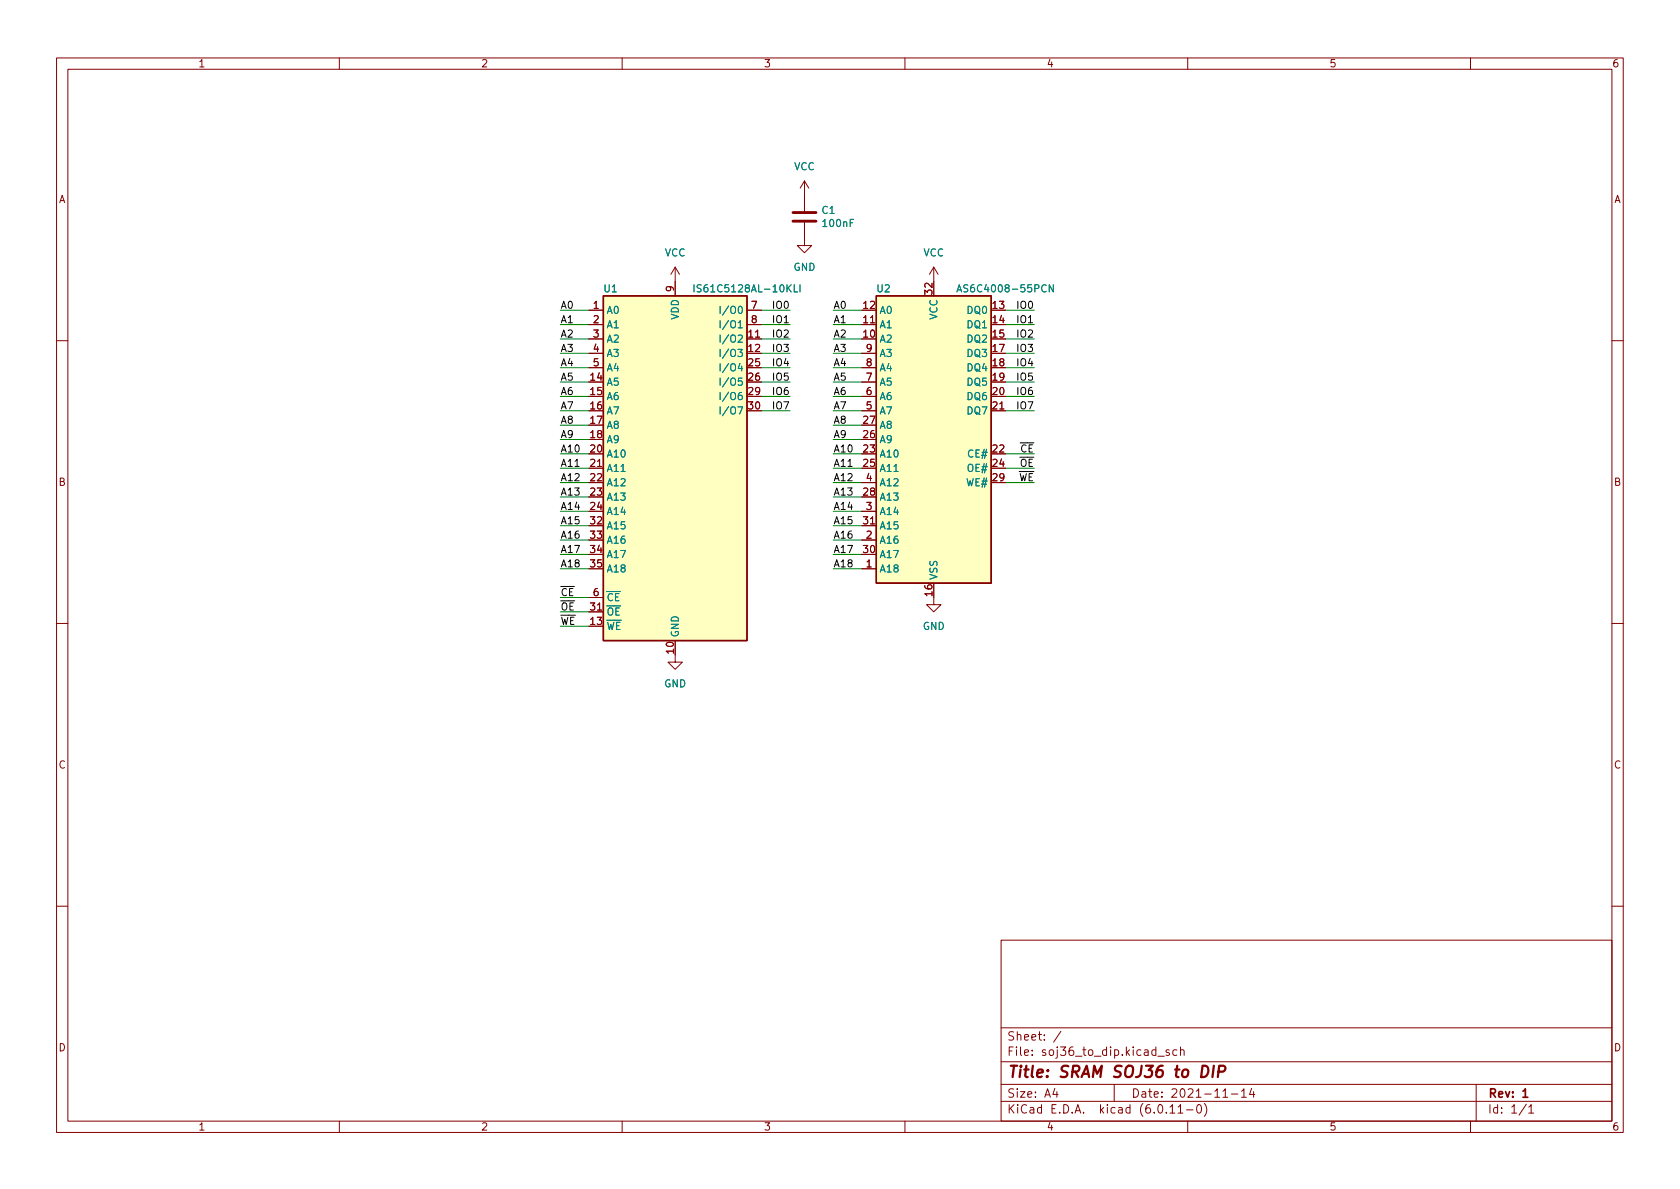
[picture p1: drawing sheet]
<svg xmlns="http://www.w3.org/2000/svg" width="297mm" height="210mm" viewBox="0 0 297 210" stroke-linecap="round" stroke-linejoin="round" font-family="sans-serif">
<g fill="none" stroke="#840000" stroke-width=".18">
<path d="M10 10.2h277v190.1h-277zM12 12.2h273v186.1h-273zM60 10.2v2M110 10.2v2M160 10.2v2M210 10.2v2M260 10.2v2M142.2 39.4v4h1.3l-1.3 1.3-1.2-1.3h1.2M142.2 32v5.3M142.2 32l-.7 1.3M142.2 32l.8 1.3M104.1 59.9h2.6"/>
<path d="M104.1 57.4h2.6M104.1 54.9h2.6M119.4 47.2v5.1M119.4 47.2l-.8 1.3M119.4 47.2l.7 1.3M132.1 59.9h2.5M132.1 57.4h2.5M132.1 54.9h2.5M133.6 59.6h.7M152.4 59.9h2.5M152.4 57.4h2.5M152.4 54.9h2.5"/>
<path d="M153.9 57.1h.7M165.1 47.2v5.1M165.1 47.2l-.8 1.3M165.1 47.2l.8 1.3M175.3 59.9h2.5M175.3 57.4h2.5M175.3 54.9h2.5M10 60.2h2M104.1 62.5h2.6M104.1 65h2.6M104.1 67.6h2.6M104.1 70.1h2.6"/>
<path d="M104.1 72.6h2.6M104.1 77.7h2.6M104.1 75.2h2.6M132.1 62.5h2.5M132.1 65h2.5M132.1 67.6h2.5M132.1 70.1h2.5M132.1 72.6h2.5M152.4 62.5h2.5M152.4 65h2.5M152.4 67.6h2.5M152.4 70.1h2.5"/>
<path d="M152.4 72.6h2.5M152.4 77.7h2.5M152.4 75.2h2.5M175.3 62.5h2.5M175.3 65h2.5M175.3 67.6h2.5M175.3 70.1h2.5M175.3 72.6h2.5M176.8 72.3h.7M285 60.2h2M104.1 95.5h2.6M104.1 80.3h2.6"/>
<path d="M104.1 82.8h2.6M104.1 87.9h2.6M104.1 85.3h2.6M104.1 90.4h2.6M104.1 98h2.6M104.1 93h2.6M105.7 82.5h.7M152.4 95.5h2.5M152.4 80.3h2.5M152.4 82.8h2.5M152.4 87.9h2.5M152.4 85.3h2.5"/>
<path d="M152.4 90.4h2.5M152.4 98h2.5M152.4 93h2.5M153.9 92.6h.7M175.3 80.3h2.5M175.3 82.8h2.5M175.3 85.3h2.5M10 110.2h2M104.1 100.6h2.6M104.1 110.7h2.6M104.1 108.2h2.6M104.1 105.7h2.6"/>
<path d="M105.7 107.9h.7M119.4 113.3v3.8h1.2l-1.2 1.3-1.3-1.3h1.3M152.4 100.6h2.5M165.1 103.1v3.8h1.3l-1.3 1.3-1.3-1.3h1.3M285 110.2h2M10 160.2h2M177 166.3h108v32h-108zM285 160.2h2M60 198.3v2M110 198.3v2M160 198.3v2M177 194.8h108"/>
<path d="M177 191.8h108M177 187.8h108M177 181.8h108M182.5 186.5v.1M182.5 185.7v.1M184.6 183.8v.1M184.6 183v.1M187.6 182.4l-1.3 1.9M197 191.8v3M206.7 185.7l-.3-.1-.3 .2 .1 .3 .5 .1v.4h-.6M208.1 185.7l-.5-.1-.2 .3v.4l.1 .3h.6M208.7 185.8l.2-.2 .4 .1 .1 .9"/>
<path d="M208.7 185.1v1.5M210 198.3v2M211.8 195.4l.1-.1a.81 .81 0 0 1 .6 .7 .81 .81 0 0 1-.3 .8h-.1a.81 .81 0 0 1-.6-.6 .81 .81 0 0 1 .3-.8zM212.9 195.1a1.72 1.72 0 0 1 0 2.3M217.7 193.5h1.2M219.5 193l.4-.5v1.5M219.5 194h.9M221.3 192.5l-.4 1h1M221.6 193v1M260 198.3v2M261 191.8v6.5M270.3 195.8l.4-.5v1.5"/>
<path d="M270.3 196.8h.9"/>
</g>
<path d="M212.6 188.5h.5a1.08 1.08 0 0 1 .6 1 1.08 1.08 0 0 1-.9 1h-.4z" fill="none" stroke="#840000" stroke-width=".4"/>
<g fill="#ffffc2" stroke="#ffffc2" stroke-width=".18">
<path d="M154.9 52.3h20.4v50.8h-20.4z"/>
<path d="M106.7 52.3h25.4v61h-25.4z"/>
</g>
<path d="M106.7 52.3h25.4v61h-25.4zM154.9 52.3h20.4v50.8h-20.4z" fill="none" stroke="#840000" stroke-width=".25"/>
<g fill="none" stroke="#008484" stroke-width=".18">
<path d="M150.9 38.8h-.6v1.3M130.5 59.4l.5-.2 .3 .4-.8 .9h.8M130.5 57.1l.4-.4v1.3M130.5 58h.8M130.6 54.3l.2-.1a.68 .68 0 0 1 .5 .6 .68 .68 0 0 1-.5 .6l-.2-.1-.1-.4zM139.2 50.4v1.2M139.3 50.9l.6 .7M139.9 50.4l-.7 .7M140.4 50.4v1.2h.6M141.5 50.4v1.2M185 50.5a.6 .6 0 0 0-.9 .4 .6 .6 0 0 0 .6 .7l.3-.1M186.2 50.4v1.2l-.7-1.2v1.2"/>
<path d="M130.5 61.8h.8l-.5 .5 .4 .1v.5l-.2 .2-.5-.2M130.5 71.9h.8l-.5 1.3M130.8 64.3l-.3 .9h.8M131.1 69.4l-.3 .1a.85 .85 0 0 0 0 1.2l.4-.1 .1-.5-.3-.2h-.2l-.3 .2M131.1 64.7v.9M131.2 66.9h-.6l-.1 .6 .2-.2 .4 .1 .2 .2-.1 .4-.2 .1-.5-.1M107.3 104.6h2.4"/>
</g>
<path d="M140.2 39.1h4.1M140.2 37.6h4.1" fill="none" stroke="#840000" stroke-width=".51"/>
<path d="M99.3 109.1l.3 1.3 .3-.9 .2 .9 .3-1.3M100.9 109.8h.4M101.5 109.1h-.6v1.3h.6" fill="none" stroke="#000" stroke-width=".18"/>
<g fill="none" stroke="#008400" stroke-width=".18">
<path d="M99.1 54.9h5M99.1 57.4h5M99.1 59.9h5M134.6 54.9h5.1M134.6 57.4h5.1M134.6 59.9h5.1M147.3 54.9h5.1M147.3 57.4h5.1M147.3 59.9h5.1M177.8 54.9h5.1M177.8 57.4h5.1M177.8 59.9h5.1"/>
<path d="M99.1 62.5h5M99.1 72.6h5M99.1 70.1h5M99.1 67.6h5M99.1 65h5M99.1 77.7h5M99.1 75.2h5M134.6 62.5h5.1M134.6 72.6h5.1M134.6 70.1h5.1M134.6 67.6h5.1M134.6 65h5.1"/>
<path d="M147.3 62.5h5.1M147.3 72.6h5.1M147.3 70.1h5.1M147.3 67.6h5.1M147.3 65h5.1M147.3 77.7h5.1M147.3 75.2h5.1M177.8 62.5h5.1M177.8 72.6h5.1M177.8 70.1h5.1M177.8 67.6h5.1M177.8 65h5.1"/>
<path d="M99.1 82.8h5M99.1 85.3h5M99.1 95.5h5M99.1 87.9h5M99.1 93h5M99.1 90.4h5M99.1 98h5M99.1 80.3h5M147.3 82.8h5.1M147.3 85.3h5.1M147.3 95.5h5.1M147.3 87.9h5.1"/>
<path d="M147.3 93h5.1M147.3 90.4h5.1M147.3 98h5.1M147.3 80.3h5.1M177.8 82.8h5.1M177.8 85.3h5.1M177.8 80.3h5.1M99.1 100.6h5M99.1 105.7h5M99.1 108.2h5M99.1 110.7h5M147.3 100.6h5.1"/>
</g>
<g font-size="2.8" fill="#840000">
<text x="178" y="191.2">Title:</text>
<text x="187.3" y="191.2">SRAM SOJ36</text>
<text x="208.3" y="191.2">to</text>
<text x="213.2" y="191.2">DIP</text>
</g>
<g font-size="2.1" fill="#840000">
<text x="178" y="184.5">Sheet:</text>
<text x="178" y="187.2">File:</text>
<text x="184.4" y="187.2">soj36_to_dip.kicad_sch</text>
<text x="178" y="197.4">KiCad</text>
<text x="178" y="194.6">Size:</text>
<text x="184.7" y="194.6">A4</text>
<text x="185.7" y="197.4">E.D.A.</text>
<text x="194.6" y="197.4">kicad</text>
<text x="200" y="194.6">Date:</text>
<text x="201.8" y="197.4">(6.0.11-0)</text>
<text x="207" y="194.6">2021-11-14</text>
<text x="263" y="194.6">Rev:</text>
<text x="263" y="197.4">Id:</text>
<text x="267.1" y="197.4">1/1</text>
<text x="269.1" y="194.6">1</text>
</g>
<g font-size="1.8" fill="#840000">
<text x="35" y="12.3">1</text>
<text x="85" y="12.3">2</text>
<text x="135" y="12.3">3</text>
<text x="185" y="12.3">4</text>
<text x="235" y="12.3">5</text>
<text x="285" y="12.3">6</text>
<text x="10.4" y="36.3">A</text>
<text x="285.4" y="36.3">A</text>
<text x="119.1" y="51.7" transform="rotate(-90 119.1 51.7)">9</text>
<text x="164.8" y="52.3" transform="rotate(-90 164.8 52.3)">32</text>
<text x="104.7" y="54.6">1</text>
<text x="104.7" y="57.1">2</text>
<text x="104.7" y="59.7">3</text>
<text x="132.1" y="59.7">11</text>
<text x="132.7" y="54.6">7</text>
<text x="132.7" y="57.1">8</text>
<text x="152.4" y="59.7">10</text>
<text x="152.4" y="57.1">11</text>
<text x="152.4" y="54.6">12</text>
<text x="175.2" y="54.6">13</text>
<text x="175.2" y="57.1">14</text>
<text x="175.2" y="59.7">15</text>
<text x="104.7" y="62.2">4</text>
<text x="104.7" y="64.8">5</text>
<text x="132.1" y="62.2">12</text>
<text x="132.1" y="64.8">25</text>
<text x="153" y="64.8">8</text>
<text x="153" y="62.2">9</text>
<text x="175.2" y="62.2">17</text>
<text x="175.2" y="64.8">18</text>
<text x="104.1" y="67.3">14</text>
<text x="104.1" y="69.8">15</text>
<text x="132.1" y="67.3">26</text>
<text x="132.1" y="69.8">29</text>
<text x="153" y="69.8">6</text>
<text x="153" y="67.3">7</text>
<text x="175.2" y="67.3">19</text>
<text x="175.2" y="69.8">20</text>
<text x="104.1" y="72.4">16</text>
<text x="104.1" y="74.9">17</text>
<text x="104.1" y="77.5">18</text>
<text x="132.1" y="72.4">30</text>
<text x="152.4" y="77.5">26</text>
<text x="152.4" y="74.9">27</text>
<text x="153" y="72.4">5</text>
<text x="175.2" y="72.4">21</text>
<text x="104.1" y="80">20</text>
<text x="104.1" y="82.5">21</text>
<text x="152.4" y="80">23</text>
<text x="152.4" y="82.5">25</text>
<text x="175.2" y="80">22</text>
<text x="175.2" y="82.5">24</text>
<text x="10.3" y="86.3">B</text>
<text x="104.1" y="85.1">22</text>
<text x="104.1" y="87.6">23</text>
<text x="152.4" y="87.6">28</text>
<text x="153" y="85.1">4</text>
<text x="175.2" y="85.1">29</text>
<text x="285.3" y="86.3">B</text>
<text x="104.1" y="90.2">24</text>
<text x="104.1" y="92.7">32</text>
<text x="104.1" y="95.2">33</text>
<text x="152.4" y="92.7">31</text>
<text x="153" y="95.2">2</text>
<text x="153" y="90.2">3</text>
<text x="104.1" y="97.8">34</text>
<text x="104.1" y="100.3">35</text>
<text x="152.4" y="97.8">30</text>
<text x="153" y="100.3">1</text>
<text x="104.1" y="107.9">31</text>
<text x="104.7" y="105.4">6</text>
<text x="164.8" y="105.7" transform="rotate(-90 164.8 105.7)">16</text>
<text x="104.1" y="110.5">13</text>
<text x="119.1" y="115.8" transform="rotate(-90 119.1 115.8)">10</text>
<text x="10.3" y="136.3">C</text>
<text x="285.3" y="136.3">C</text>
<text x="10.3" y="186.3">D</text>
<text x="285.3" y="186.3">D</text>
<text x="35" y="200.3">1</text>
<text x="85" y="200.3">2</text>
<text x="135" y="200.3">3</text>
<text x="185" y="200.3">4</text>
<text x="235" y="200.3">5</text>
<text x="285" y="200.3">6</text>
</g>
<g font-size="1.8" fill="#008484">
<text x="140.3" y="30.5">VCC</text>
<text x="145.2" y="38.2">C1</text>
<text x="145.2" y="40.5">100nF</text>
<text x="117.5" y="45.7">VCC</text>
<text x="163.2" y="45.7">VCC</text>
<text x="106.6" y="52.1">U1</text>
<text x="122.3" y="52.1">IS61C5128AL-10KLI</text>
<text x="140.2" y="48.3">GND</text>
<text x="154.9" y="52.1">U2</text>
<text x="169" y="52.1">AS6C4008-55PCN</text>
<text x="107.2" y="55.9">A0</text>
<text x="107.2" y="58.4">A1</text>
<text x="120.4" y="56.6" transform="rotate(-90 120.4 56.6)">VDD</text>
<text x="126.9" y="55.9">I/O0</text>
<text x="126.9" y="58.4">I/O1</text>
<text x="155.4" y="58.4">A1</text>
<text x="155.4" y="55.9">A0</text>
<text x="166.1" y="56.6" transform="rotate(-90 166.1 56.6)">VCC</text>
<text x="170.8" y="55.9">DQ0</text>
<text x="170.8" y="58.4">DQ1</text>
<text x="107.2" y="61">A2</text>
<text x="107.2" y="63.5">A3</text>
<text x="126.9" y="61">I/O2</text>
<text x="126.9" y="63.5">I/O3</text>
<text x="155.4" y="61">A2</text>
<text x="155.4" y="63.5">A3</text>
<text x="170.8" y="61">DQ2</text>
<text x="170.8" y="63.5">DQ3</text>
<text x="107.2" y="68.6">A5</text>
<text x="107.2" y="71.1">A6</text>
<text x="107.2" y="66">A4</text>
<text x="126.9" y="66">I/O4</text>
<text x="126.9" y="68.6">I/O5</text>
<text x="126.9" y="71.1">I/O6</text>
<text x="155.4" y="71.1">A6</text>
<text x="155.4" y="68.6">A5</text>
<text x="155.4" y="66">A4</text>
<text x="170.8" y="66">DQ4</text>
<text x="170.8" y="68.6">DQ5</text>
<text x="170.8" y="71.1">DQ6</text>
<text x="107.2" y="73.7">A7</text>
<text x="107.2" y="76.2">A8</text>
<text x="126.9" y="73.7">I/O7</text>
<text x="155.4" y="76.2">A8</text>
<text x="155.4" y="73.7">A7</text>
<text x="170.8" y="73.7">DQ7</text>
<text x="107.2" y="78.7">A9</text>
<text x="107.2" y="81.3">A10</text>
<text x="107.2" y="83.8">A11</text>
<text x="155.4" y="81.3">A10</text>
<text x="155.4" y="83.8">A11</text>
<text x="155.4" y="78.7">A9</text>
<text x="170.9" y="83.8">OE#</text>
<text x="170.9" y="81.3">CE#</text>
<text x="107.2" y="86.4">A12</text>
<text x="107.2" y="88.9">A13</text>
<text x="155.4" y="88.9">A13</text>
<text x="155.4" y="86.4">A12</text>
<text x="170.7" y="86.4">WE#</text>
<text x="107.2" y="91.4">A14</text>
<text x="107.2" y="94">A15</text>
<text x="155.4" y="91.4">A14</text>
<text x="155.4" y="94">A15</text>
<text x="107.2" y="96.5">A16</text>
<text x="107.2" y="99.1">A17</text>
<text x="107.2" y="101.6">A18</text>
<text x="155.4" y="101.6">A18</text>
<text x="155.4" y="96.5">A16</text>
<text x="155.4" y="99.1">A17</text>
<text x="107.2" y="106.7">~{CE}</text>
<text x="166.1" y="102.6" transform="rotate(-90 166.1 102.6)">VSS</text>
<text x="107.2" y="111.8">~{WE}</text>
<text x="107.2" y="109.2">~{OE}</text>
<text x="120.4" y="112.8" transform="rotate(-90 120.4 112.8)">GND</text>
<text x="163.1" y="111.8">GND</text>
<text x="117.4" y="121.9">GND</text>
</g>
<g font-size="1.8">
<text x="99.1" y="57.1">A1</text>
<text x="99.1" y="54.6">A0</text>
<text x="99.1" y="59.7">A2</text>
<text x="136.4" y="59.7">IO2</text>
<text x="136.4" y="54.6">IO0</text>
<text x="136.4" y="57.1">IO1</text>
<text x="147.3" y="59.7">A2</text>
<text x="147.3" y="54.6">A0</text>
<text x="147.3" y="57.1">A1</text>
<text x="179.6" y="57.1">IO1</text>
<text x="179.6" y="59.7">IO2</text>
<text x="179.6" y="54.6">IO0</text>
<text x="99.1" y="64.8">A4</text>
<text x="99.1" y="62.2">A3</text>
<text x="136.4" y="62.2">IO3</text>
<text x="136.4" y="64.8">IO4</text>
<text x="147.3" y="64.8">A4</text>
<text x="147.3" y="62.2">A3</text>
<text x="179.6" y="62.2">IO3</text>
<text x="179.6" y="64.8">IO4</text>
<text x="99.1" y="67.3">A5</text>
<text x="99.1" y="69.8">A6</text>
<text x="136.4" y="67.3">IO5</text>
<text x="136.4" y="69.8">IO6</text>
<text x="147.3" y="67.3">A5</text>
<text x="147.3" y="69.8">A6</text>
<text x="179.6" y="67.3">IO5</text>
<text x="179.6" y="69.8">IO6</text>
<text x="99.1" y="74.9">A8</text>
<text x="99.1" y="77.5">A9</text>
<text x="99.1" y="72.4">A7</text>
<text x="136.4" y="72.4">IO7</text>
<text x="147.3" y="72.4">A7</text>
<text x="147.3" y="74.9">A8</text>
<text x="147.3" y="77.5">A9</text>
<text x="179.6" y="72.4">IO7</text>
<text x="99.1" y="80">A10</text>
<text x="99.1" y="82.5">A11</text>
<text x="147.3" y="82.5">A11</text>
<text x="147.3" y="80">A10</text>
<text x="180.2" y="82.5">~{OE}</text>
<text x="180.3" y="80">~{CE}</text>
<text x="99.1" y="87.6">A13</text>
<text x="99.1" y="85.1">A12</text>
<text x="147.3" y="87.6">A13</text>
<text x="147.3" y="85.1">A12</text>
<text x="180.1" y="85.1">~{WE}</text>
<text x="99.1" y="92.7">A15</text>
<text x="99.1" y="90.2">A14</text>
<text x="99.1" y="95.2">A16</text>
<text x="147.3" y="95.2">A16</text>
<text x="147.3" y="92.7">A15</text>
<text x="147.3" y="90.2">A14</text>
<text x="99.1" y="100.3">A18</text>
<text x="99.1" y="97.8">A17</text>
<text x="147.3" y="97.8">A17</text>
<text x="147.3" y="100.3">A18</text>
<text x="99.1" y="107.9">~{OE}31</text>
<text x="99.1" y="105.4">~{CE} 6</text>
</g>
</svg>
